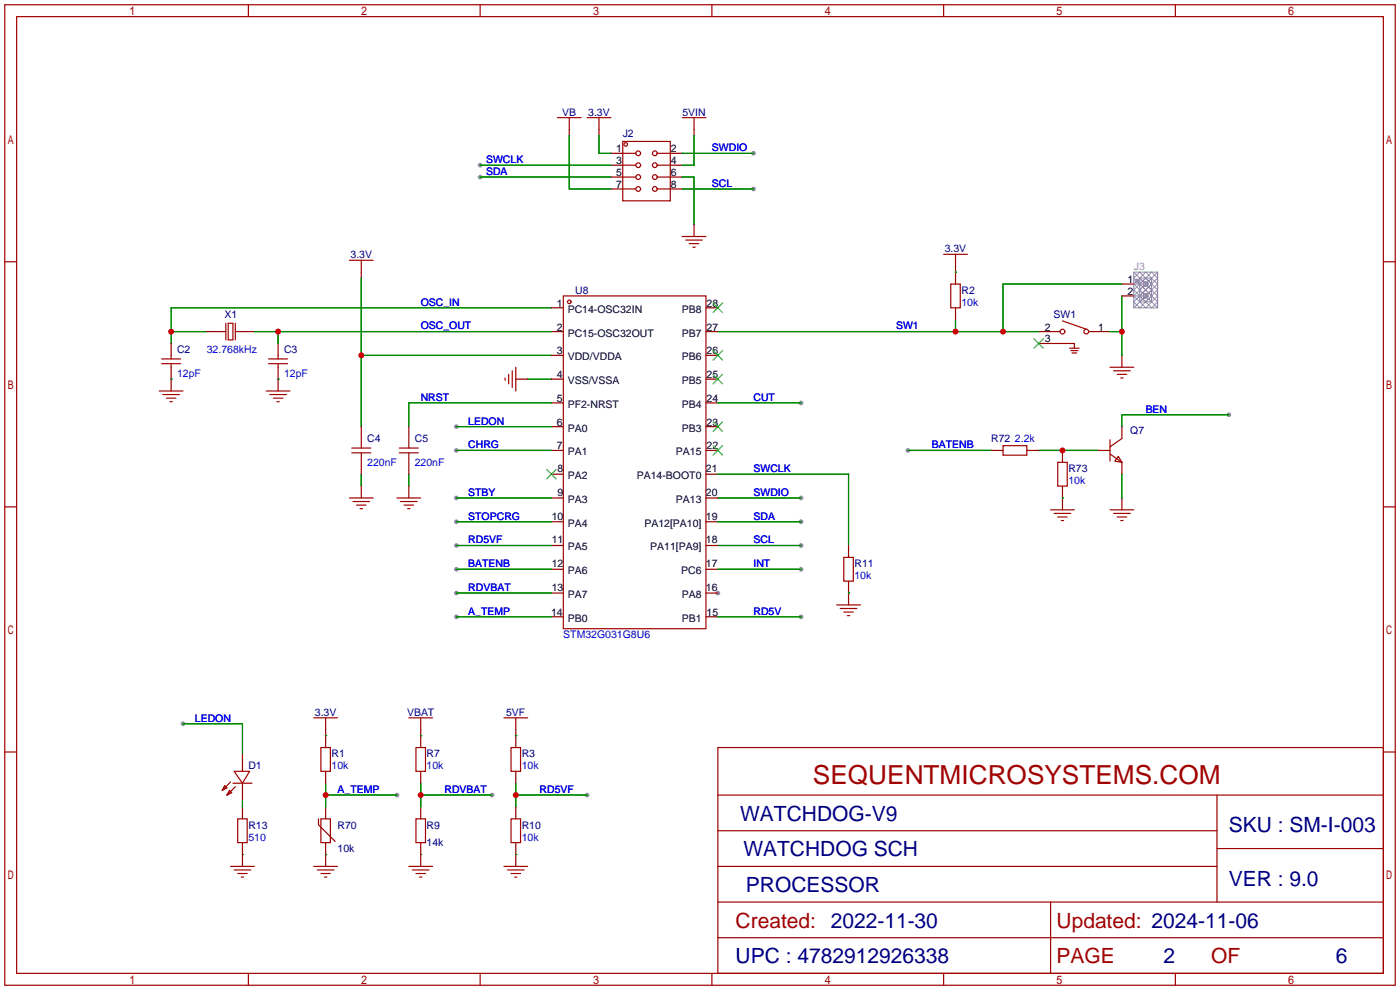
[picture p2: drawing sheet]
<svg xmlns="http://www.w3.org/2000/svg" width="299mm" height="212mm" viewBox="0 0 299 212" stroke-linecap="round" stroke-linejoin="round" font-family="sans-serif">
<g fill="#999">
<circle cx="153.4" cy="126.7" r=".51"/>
<circle cx="102.6" cy="37.8" r=".51"/>
<circle cx="161" cy="32.8" r=".51"/>
<circle cx="161" cy="40.4" r=".51"/>
<circle cx="102.6" cy="35.3" r=".51"/>
<circle cx="105.2" cy="169.9" r=".51"/>
<circle cx="171.2" cy="116.6" r=".51"/>
<circle cx="171.2" cy="106.4" r=".51"/>
<circle cx="84.8" cy="169.9" r=".51"/>
<circle cx="194.1" cy="96.3" r=".51"/>
<circle cx="262.6" cy="88.6" r=".51"/>
<circle cx="171.2" cy="86.1" r=".51"/>
<circle cx="171.2" cy="111.5" r=".51"/>
<circle cx="171.2" cy="131.8" r=".51"/>
<circle cx="97.5" cy="106.4" r=".51"/>
<circle cx="97.5" cy="96.3" r=".51"/>
<circle cx="39.1" cy="154.7" r=".51"/>
<circle cx="97.5" cy="121.7" r=".51"/>
<circle cx="97.5" cy="126.7" r=".51"/>
<circle cx="125.5" cy="169.9" r=".51"/>
<circle cx="97.5" cy="91.2" r=".51"/>
<circle cx="97.5" cy="131.8" r=".51"/>
<circle cx="171.2" cy="121.7" r=".51"/>
<circle cx="97.5" cy="116.6" r=".51"/>
<circle cx="97.5" cy="111.5" r=".51"/>
</g>
<g fill="none" stroke="#a10000" stroke-width=".25">
<path d="M1 1h297.2v209.6h-297.2zM3.6 3.6h292.1v204.4h-292.1zM53.1 1v2.6M102.6 1v2.6M152.1 1v2.6M201.7 1v2.6M251.2 1v2.6M119.1 25.1h5.1M121.7 25.1v2.6M125.5 25.1h5.1M128 25.1v2.6M133.1 30.2h10.2v12.7h-10.2z"/>
<path d="M133.1 32.8h2.8M133.1 35.3h2.8M133.1 37.8h2.8M140.5 32.8h2.8M140.5 35.3h2.8M140.5 37.8h2.8M145.8 25.1h5.1M148.3 25.1v2.6M1 55.9h2.6M74.7 55.6h5.1M77.2 55.6v2.6M133.1 40.4h2.8"/>
<path d="M140.5 40.4h2.8M145.8 50.5h5.1M146.6 51.3h3.5M147.3 52.1h2.1M148.1 52.8h.5M201.7 54.4h5.1M204.2 54.4v2.5M295.7 55.9h2.5M34.5 77.7h4.1M34.5 76.7h4.1M36.6 75.9v.8M36.6 77.7v.8"/>
<path d="M46.7 70.9h1.6M48.3 69.1v3.5M48.8 69.1h1v3.5h-1zM50.3 70.9h1.5M50.3 69.1v3.5M57.4 77.7h4.1M57.4 76.7h4.1M59.4 75.9v.8M59.4 77.7v.8M109.5 79.2v3.6M110.2 78.5v5.1M120.4 63.2h30.5v71.2h-30.5z"/>
<path d="M203.2 60.7h2v5.1h-2zM224.5 73.4h5.1v1M224.5 70.9h2.1M227.1 68.6l5.1 1.8M228.6 74.4h2M228.9 74.9h1.5M229.1 75.4h1M232.7 70.9h2M237.2 78.5h5.1M238 79.2h3.6M34 83.6h5.1M34.8 84.3h3.6"/>
<path d="M35.6 85.1h2M36.3 85.9h.5M56.9 83.6h5.1M57.7 84.3h3.5M58.4 85.1h2.1M59.2 85.9h.5M75.2 96.8h4M75.2 95.8h4M85.3 96.8h4.1M85.3 95.8h4.1M107.9 80.8v.5M108.7 80v2"/>
<path d="M214.4 95.2h5.1v2.1h-5.1zM226.1 98.8h2v5.1h-2zM237.2 97l2.6 1.8M237.2 94v4.6M238.8 80h2M239 97.5l.8 1.3-1.5-.2zM239.5 80.8h.5M239.8 93.7l-2.6 1.8M1 108.3h2.6M74.7 106.4h5.1M75.4 107.2h3.6M76.2 107.9h2"/>
<path d="M77 108.7h.5M84.8 106.4h5.1M85.6 107.2h3.6M86.4 107.9h2M87.1 108.7h.5M180.3 119.1h2.1v5.1h-2.1zM224.5 109h5.1M225.3 109.7h3.6M226.1 110.5h2M226.8 111.3h.5M237.2 109h5.1M238 109.7h3.6"/>
<path d="M238.8 110.5h2M239.5 111.3h.5M295.7 108.3h2.5M178.8 129.3h5.1M179.6 130h3.5M180.3 130.8h2.1M181.1 131.6h.5M67.1 153.4h5M68.6 159.8h2v5h-2zM69.6 153.4v2.6M87.4 153.4h5.1M88.9 159.8h2v5h-2z"/>
<path d="M89.9 153.4v2.6M107.7 153.4h5.1M109.2 159.8h2.1v5h-2.1zM110.2 153.4v2.6M153.4 159.8h142.3v48.2h-142.3zM1 160.7h2.6M48 167.9l.5 .5-1 .5zM49 168.9l.5 .5-1 .5zM49.3 167.1l-1.8 1.8M49.8 167.4h4M50 164.8h3.3l-1.5 2.6zM50.3 168.1l-1.8 1.8"/>
<path d="M50.8 175h2v5.1h-2zM68.1 175v1.3l3.5 3.5M68.6 175h2v5.1h-2zM88.9 175h2v5.1h-2zM109.2 175h2.1v5.1h-2.1zM153.4 169.9h142.3M153.4 177.5h106.7M260.1 169.9v22.9M295.7 160.7h2.5M49.3 185.2h5.1M50 185.9h3.6M50.8 186.7h2"/>
<path d="M51.6 187.5h.5M67.1 185.2h5M67.8 185.9h3.6M68.6 186.7h2M69.3 187.5h.5M87.4 185.2h5.1M88.1 185.9h3.6M88.9 186.7h2M89.7 187.5h.5M107.7 185.2h5.1M108.5 185.9h3.5M109.2 186.7h2.1"/>
<path d="M110 187.5h.5M153.4 185.2h106.7M153.4 192.8h142.3M224.5 192.8v15.2M260.1 181.4h35.6M53.1 208v2.6M102.6 208v2.6M152.1 208v2.6M153.4 200.4h142.3M201.7 208v2.6M251.2 208v2.6"/>
<circle cx="133.7" cy="30.9" r=".38"/>
<circle cx="136.4" cy="37.8" r=".51"/>
<circle cx="136.4" cy="32.8" r=".51"/>
<circle cx="136.4" cy="35.3" r=".51"/>
<circle cx="140" cy="32.8" r=".51"/>
<circle cx="140" cy="37.8" r=".51"/>
<circle cx="140" cy="35.3" r=".51"/>
<circle cx="136.4" cy="40.4" r=".51"/>
<circle cx="140" cy="40.4" r=".51"/>
<circle cx="121.7" cy="64.5" r=".38"/>
<circle cx="227.1" cy="70.9" r=".51"/>
<circle cx="232.2" cy="70.9" r=".51"/>
</g>
<g fill="none" stroke="#870000" stroke-width=".25">
<path d="M121.7 27.7v1.3M128 27.7v1.3M130.6 32.8h2.5M130.6 35.3h2.5M130.6 37.8h2.5M143.3 32.8h2.5M143.3 35.3h2.5M143.3 37.8h2.5M148.3 27.7v1.3M77.2 58.2v1.2M130.6 40.4h2.5M143.3 40.4h2.5"/>
<path d="M148.3 48v2.5M204.2 56.9v3.8M36.6 73.4v2.5M36.6 78.5v5.1M44.2 70.9h2.5M51.8 70.9h2.6M59.4 73.4v2.5M59.4 78.5v5.1M117.9 70.9h2.5M117.9 65.8h2.5M117.9 75.9h2.5M150.9 70.9h2.5"/>
<path d="M150.9 65.8h2.5M150.9 75.9h2.5M204.2 65.8v2.5M222 73.4h2.5M222 70.9h2.5M234.7 70.9h2.5M239.8 75.9v2.6M239.8 60.7h2.5M239.8 63.2h2.5M77.2 91.2v4.6M77.2 96.8v4.5M87.4 91.2v4.6"/>
<path d="M87.4 96.8v4.5M110.2 81h2.6M117.9 81h2.5M117.9 86.1h2.5M117.9 91.2h2.5M117.9 96.3h2.5M150.9 81h2.5M150.9 86.1h2.5M150.9 91.2h2.5M150.9 96.3h2.5M211.8 96.3h2.6M219.5 96.3h2.5"/>
<path d="M227.1 96.3v2.5M234.7 96.3h2.5M239.8 91.2v2.5M239.8 98.8v2.5M77.2 103.9v2.5M87.4 103.9v2.5M117.9 101.3h2.5M117.9 106.4h2.5M117.9 111.5h2.5M117.9 116.6h2.5M150.9 101.3h2.5M150.9 106.4h2.5"/>
<path d="M150.9 111.5h2.5M150.9 116.6h2.5M181.4 116.6v2.5M227.1 103.9v5.1M239.8 106.4v2.6M117.9 121.7h2.5M117.9 126.7h2.5M117.9 131.8h2.5M150.9 121.7h2.5M150.9 126.7h2.5M150.9 131.8h2.5M181.4 124.2v5.1"/>
<path d="M69.6 156v3.8M89.9 156v3.8M110.2 156v3.8M51.8 161v3.8M51.8 167.4v3.8M51.8 172.5v2.5M69.6 164.8v2.6M69.6 172.5v2.5M89.9 164.8v2.6M89.9 172.5v2.5M110.2 164.8v2.6M110.2 172.5v2.5"/>
<path d="M51.8 180.1v5.1M69.6 180.1v5.1M89.9 180.1v5.1M110.2 180.1v5.1"/>
</g>
<g fill="none" stroke="#008700" stroke-width=".25">
<path d="M102.6 37.8h28M102.6 35.3h28M121.7 29v11.4h8.9M128 29v3.8h2.6M145.8 37.8h2.5v10.2M145.8 32.8h15.2M148.3 29v6.3h-2.5M77.2 59.4v31.8M145.8 40.4h15.2M204.2 58.2h.1M36.6 70.9h7.6M54.4 70.9h63.5"/>
<path d="M59.4 70.9v2.5M77.2 75.9h40.7M117.9 65.8h-81.3v7.6M153.4 70.9h68.6M204.2 68.3v2.6M237.2 70.9h2.6M239.8 63.2v12.7M239.8 60.7h-25.4v10.2M36.6 81h.1M59.4 81h.1M97.5 96.3h20.4M97.5 91.2h20.4"/>
<path d="M112.8 81h5.1M117.9 86.1h-30.5v5.1M153.4 86.1h17.8M194.1 96.3h17.7M222 96.3h12.7M262.6 88.6h-22.8v2.6M77.2 101.3v2.6M87.4 101.3v2.6M97.5 116.6h20.4M97.5 106.4h20.4M97.5 111.5h20.4M153.4 116.6h17.8"/>
<path d="M153.4 106.4h17.8M153.4 101.3h28v15.3M153.4 111.5h17.8M227.1 106.4h.1M239.8 101.3v5.1M97.5 131.8h20.4M97.5 121.7h20.4M97.5 126.7h20.4M153.4 131.8h17.8M153.4 121.7h17.8M181.4 126.7h.1M39.1 154.7h12.7v6.3"/>
<path d="M69.6 157.2h.1M89.9 157.2h.1M110.2 157.2h.1M51.8 171.2v1.3M69.6 169.9h15.2M69.6 167.4v5.1M89.9 167.4v5.1M89.9 169.9h15.3M110.2 169.9h15.3M110.2 167.4v5.1M51.8 182.6h.1M69.6 182.6h.1"/>
<path d="M89.9 182.6h.1M110.2 182.6h.1"/>
</g>
<g fill="none" stroke="#3c3" stroke-width=".25">
<path d="M152.4 74.9l2 2.1M152.4 64.8l2 2M154.4 64.8l-2 2M154.4 74.9l-2 2.1M221 72.4l2 2M223 72.4l-2 2M152.4 95.2l2 2.1M152.4 90.2l2 2M152.4 80l2 2M154.4 95.2l-2 2.1M154.4 90.2l-2 2M154.4 80l-2 2"/>
<path d="M116.8 100.3l2.1 2.1M118.9 100.3l-2.1 2.1"/>
</g>
<path d="M242.3 58.2l5.1 5-2.5 2.6-2.6-2.6 5.1-5M243.1 59.7l.2 .2M243.6 58.2l-1.3 1.2 5.1 5.1-1.3 1.3-3.8-3.8 3.8-3.8 1.3 1.2-5.1 5.1 1.3 1.3 3.8-3.8zM242.3 65.8l5.1-5.1-2.5-2.5-2.6 2.5 5.1 5.1M243.3 60.2l-.2 .2M244.6 60.2l.7 .7M244.6 62.8l.7 .7M245.3 60.5l-.7 .7M245.3 63l-.7 .7" fill="none" stroke="#999" stroke-width=".21"/>
<g fill="none" stroke="#999" stroke-width=".25">
<path d="M242.3 58.2h5.1v7.6h-5.1zM243.6 59.4h2.5v5.1h-2.5zM242.3 60.7h2M242.3 63.2h2"/>
<circle cx="243" cy="60.1" r=".38"/>
<circle cx="244.9" cy="63.2" r=".51"/>
<circle cx="244.9" cy="60.7" r=".51"/>
</g>
<g fill="#c00">
<circle cx="89.9" cy="169.9" r=".63"/>
<circle cx="36.6" cy="70.9" r=".63"/>
<circle cx="239.8" cy="70.9" r=".63"/>
<circle cx="214.4" cy="70.9" r=".63"/>
<circle cx="204.2" cy="70.9" r=".63"/>
<circle cx="77.2" cy="75.9" r=".63"/>
<circle cx="69.6" cy="169.9" r=".63"/>
<circle cx="227.1" cy="96.3" r=".63"/>
<circle cx="110.2" cy="169.9" r=".63"/>
<circle cx="59.4" cy="70.9" r=".63"/>
</g>
<text font-size="5.6" fill="#a00000" x="173.7" y="167.5">SEQUENTMICROSYSTEMS.COM</text>
<g font-size="4.5" fill="#000080">
<text x="158.2" y="175.4">WATCHDOG-V9</text>
<text x="262.6" y="177.9">SKU : SM-I-003</text>
<text x="158.9" y="183">WATCHDOG SCH</text>
<text x="159.4" y="190.6">PROCESSOR</text>
<text x="262.6" y="189.3">VER : 9.0</text>
<text x="157.2" y="205.9">UPC : 4782912926338</text>
<text x="248.7" y="205.9">2</text>
<text x="285.5" y="205.9">6</text>
</g>
<g font-size="4.5" fill="#a00000">
<text x="157.2" y="198.2">Created: 2022-11-30</text>
<text x="225.8" y="198.2">Updated: 2024-11-06</text>
<text x="225.8" y="205.9">PAGE</text>
<text x="258.8" y="205.9">OF</text>
</g>
<g font-size="2.2" fill="#000080">
<text x="120.2" y="24.7">VB</text>
<text x="125.7" y="24.7">3.3V</text>
<text x="133.1" y="29.3">J2</text>
<text x="145.8" y="24.7">5VIN</text>
<text x="201.9" y="53.9">3.3V</text>
<text x="74.9" y="55.2">3.3V</text>
<text x="122.9" y="62.8">U8</text>
<text x="205.5" y="62.8">R2</text>
<text x="48" y="67.9">X1</text>
<text x="225.2" y="67.9">SW1</text>
<text x="37.8" y="75.5">C2</text>
<text x="60.7" y="75.5">C3</text>
<text x="78.5" y="94.5">C4</text>
<text x="88.6" y="94.5">C5</text>
<text x="211.8" y="94.5">R72</text>
<text x="241.6" y="92.8">Q7</text>
<text x="228.3" y="100.9">R73</text>
<text x="182.6" y="121.2">R11</text>
<text x="67.3" y="153">3.3V</text>
<text x="87" y="153">VBAT</text>
<text x="108.2" y="153">5VF</text>
<text x="70.9" y="161.9">R1</text>
<text x="91.2" y="161.9">R7</text>
<text x="111.5" y="161.9">R3</text>
<text x="53.1" y="164.4">D1</text>
<text x="53.1" y="177.1">R13</text>
<text x="72.1" y="177.1">R70</text>
<text x="91.2" y="177.1">R9</text>
<text x="111.5" y="177.1">R10</text>
<text x="72.1" y="182.2">10k</text>
<text x="91.2" y="180.9">14k</text>
</g>
<g font-size="2.2" fill="#00f">
<text x="103.9" y="34.9">SWCLK</text>
<text x="152.1" y="32.3">SWDIO</text>
<text x="103.9" y="37.4">SDA</text>
<text x="152.1" y="39.9">SCL</text>
<text x="89.9" y="65.3">OSC_IN</text>
<text x="205.5" y="65.3">10k</text>
<text x="89.9" y="70.4">OSC_OUT</text>
<text x="191.5" y="70.4">SW1</text>
<text x="44.2" y="75.5">32.768kHz</text>
<text x="37.8" y="80.6">12pF</text>
<text x="60.7" y="80.6">12pF</text>
<text x="89.9" y="85.7">NRST</text>
<text x="161" y="85.7">CUT</text>
<text x="244.9" y="88.2">BEN</text>
<text x="100.1" y="95.8">CHRG</text>
<text x="100.1" y="90.7">LEDON</text>
<text x="199.1" y="95.8">BATENB</text>
<text x="216.9" y="94.5">2.2k</text>
<text x="78.5" y="99.6">220nF</text>
<text x="88.6" y="99.6">220nF</text>
<text x="161" y="100.9">SWCLK</text>
<text x="100.1" y="106">STBY</text>
<text x="161" y="106">SWDIO</text>
<text x="228.3" y="103.4">10k</text>
<text x="100.1" y="111.1">STOPCRG</text>
<text x="161" y="111.1">SDA</text>
<text x="100.1" y="116.1">RD5VF</text>
<text x="161" y="116.1">SCL</text>
<text x="100.1" y="121.2">BATENB</text>
<text x="161" y="121.2">INT</text>
<text x="182.6" y="123.8">10k</text>
<text x="100.1" y="126.3">RDVBAT</text>
<text x="100.1" y="131.4">A_TEMP</text>
<text x="161" y="131.4">RD5V</text>
<text x="120.4" y="136.5">STM32G031G8U6</text>
<text x="41.7" y="154.2">LEDON</text>
<text x="70.9" y="164.4">10k</text>
<text x="91.2" y="164.4">10k</text>
<text x="111.5" y="164.4">10k</text>
<text x="72.1" y="169.5">A_TEMP</text>
<text x="95" y="169.5">RDVBAT</text>
<text x="115.3" y="169.5">RD5VF</text>
<text x="53.1" y="179.6">510</text>
<text x="111.5" y="179.6">10k</text>
</g>
<g font-size="2.2">
<text x="131.7" y="32.6">1</text>
<text x="131.7" y="35.1">3</text>
<text x="143.4" y="32.6">2</text>
<text x="143.4" y="35.1">4</text>
<text x="131.7" y="37.6">5</text>
<text x="131.7" y="40.2">7</text>
<text x="143.4" y="37.6">6</text>
<text x="143.4" y="40.2">8</text>
<text x="119" y="65.6">1</text>
<text x="151" y="65.6">28</text>
<text x="240.9" y="60.5">1</text>
<text x="240.9" y="63">2</text>
<text x="119" y="70.7">2</text>
<text x="121.3" y="66.8">PC14-OSC32IN</text>
<text x="121.3" y="71.9">PC15-OSC32OUT</text>
<text x="145.7" y="71.9">PB7</text>
<text x="145.7" y="66.8">PB8</text>
<text x="151" y="70.7">27</text>
<text x="223.3" y="70.7">2</text>
<text x="234.7" y="70.7">1</text>
<text x="119" y="75.7">3</text>
<text x="121.3" y="77">VDD/VDDA</text>
<text x="145.7" y="77">PB6</text>
<text x="151" y="75.7">26</text>
<text x="223.3" y="73.2">3</text>
<text x="119" y="80.8">4</text>
<text x="121.3" y="82.1">VSS/VSSA</text>
<text x="145.7" y="82.1">PB5</text>
<text x="151" y="80.8">25</text>
<text x="119" y="85.9">5</text>
<text x="121.3" y="87.2">PF2-NRST</text>
<text x="145.7" y="87.2">PB4</text>
<text x="151" y="85.9">24</text>
<text x="119" y="91">6</text>
<text x="121.3" y="92.2">PA0</text>
<text x="145.7" y="92.2">PB3</text>
<text x="151" y="91">23</text>
<text x="119" y="96.1">7</text>
<text x="119.2" y="100.9">8</text>
<text x="121.3" y="97.3">PA1</text>
<text x="144.5" y="97.3">PA15</text>
<text x="150.9" y="100.9">21</text>
<text x="151" y="96.1">22</text>
<text x="119.2" y="106">9</text>
<text x="121.3" y="102.4">PA2</text>
<text x="121.3" y="107.5">PA3</text>
<text x="136.1" y="102.4">PA14-BOOT0</text>
<text x="144.5" y="107.5">PA13</text>
<text x="150.9" y="106">20</text>
<text x="117.9" y="111.1">10</text>
<text x="121.3" y="112.6">PA4</text>
<text x="137.7" y="112.6">PA12[PA10]</text>
<text x="150.9" y="111.1">19</text>
<text x="117.9" y="116.1">11</text>
<text x="121.3" y="117.6">PA5</text>
<text x="139" y="117.6">PA11[PA9]</text>
<text x="150.9" y="116.1">18</text>
<text x="117.9" y="121.2">12</text>
<text x="121.3" y="122.7">PA6</text>
<text x="145.6" y="122.7">PC6</text>
<text x="150.9" y="121.2">17</text>
<text x="117.8" y="131.6">14</text>
<text x="117.9" y="126.3">13</text>
<text x="121.3" y="127.8">PA7</text>
<text x="145.7" y="127.8">PA8</text>
<text x="150.9" y="126.3">16</text>
<text x="151" y="131.6">15</text>
<text x="121.3" y="132.9">PB0</text>
<text x="145.7" y="132.9">PB1</text>
</g>
<text font-size="2.2" fill="#999" x="242.3" y="57.7">J3</text>
</svg>
